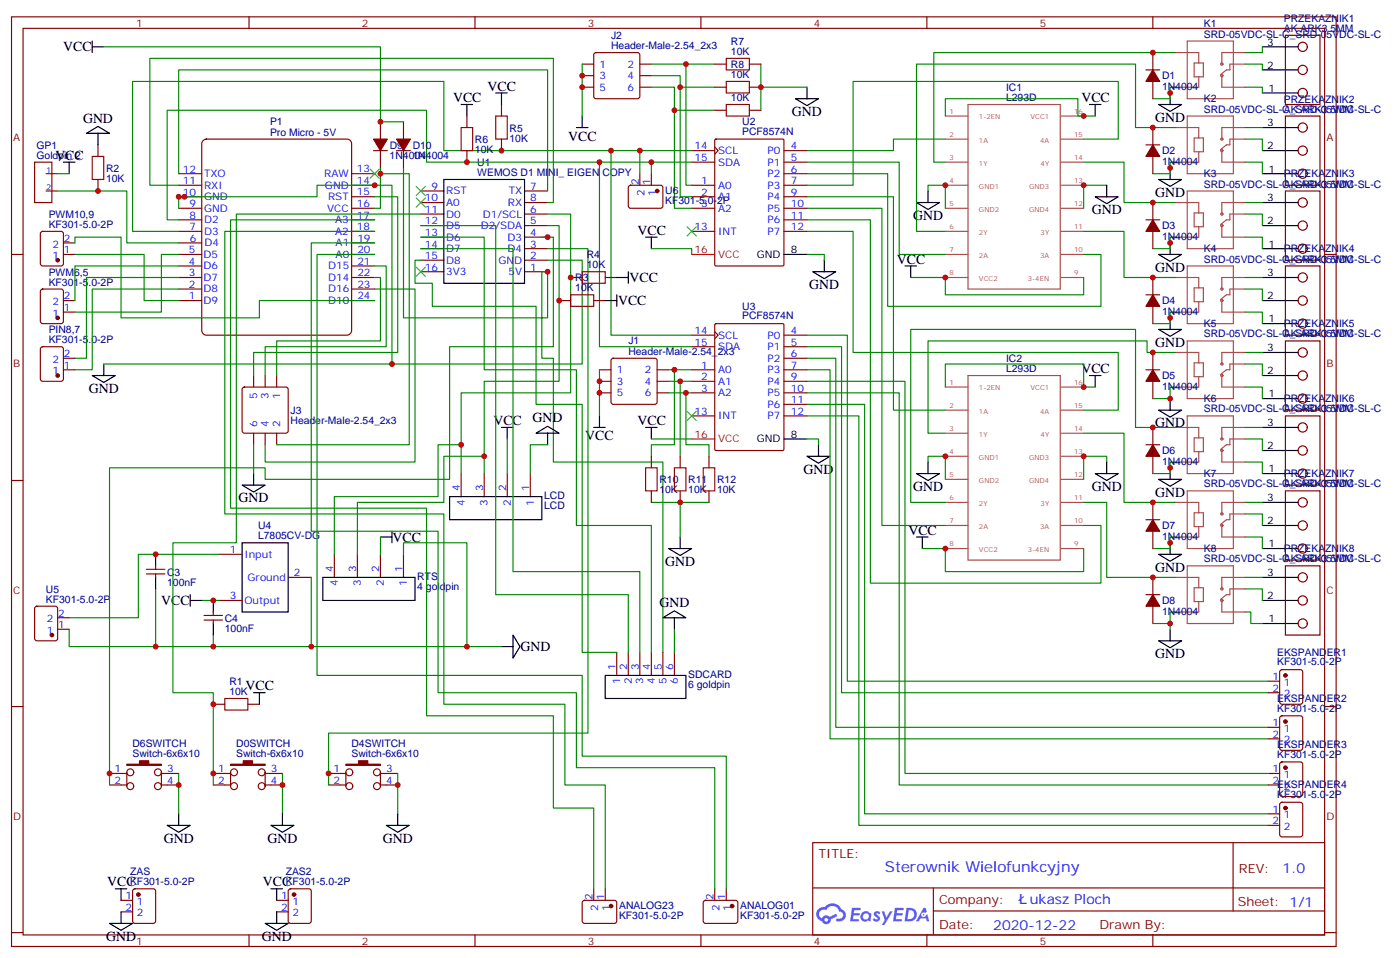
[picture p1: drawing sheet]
<svg xmlns="http://www.w3.org/2000/svg" width="428mm" height="293mm" viewBox="0 0 428 293" stroke-linecap="round" stroke-linejoin="round" font-family="sans-serif">
<g fill="none" stroke="#870000" stroke-width=".35">
<path d="M3.5 5.2h405.4v284.3h-405.4zM7.1 8.7h398.2v277.3h-398.2zM76.2 5.2v3.5M145.3 5.2v3.5M214.5 5.2v3.5M283.6 5.2v3.5M352.8 5.2v3.5M3.5 77.8h3.6M405.3 77.8h3.6M3.5 147h3.6M405.3 147h3.6M3.5 216.1h3.6"/>
<path d="M405.3 216.1h3.6M248.7 257.7h156.6v28.3h-156.6zM377.3 257.8v20.8M248.7 271.6h156.5M285.6 278.6h119.6M285.6 271.6v14.1M3.5 285.3h3.6M76.2 286v3.5M145.3 286v3.5M214.5 286v3.5M283.6 286v3.5M352.8 286v3.5"/>
<path d="M405.3 285.3h3.6"/>
</g>
<g fill="#5487ff">
<path d="M267.7 278.9a1.22 1.22 0 0 1 1.7 .3l-.4 .6a.47 .47 0 0 0-.3-.4 .47 .47 0 0 0-.5 .1l.1 .3a1.14 1.14 0 0 1 .8 1.7 1.14 1.14 0 0 1-1.9 0l-.2-.2 .5-.5 .7 .4a.29 .29 0 0 0 .3-.3 .29 .29 0 0 0-.2-.3 1.04 1.04 0 0 1-.6-1.7z"/>
<path d="M260.7 277.7h2.4l.3 .2-.2 .5h-1.8l-.1 .9h1.5l.3 .3-.3 .4h-1.6l-.2 1.1h1.7l.2 .4-.2 .3h-2.6z"/>
<path d="M273.8 277.7h2.4l.3 .2-.1 .5h-1.8l-.2 .9h1.6l.3 .3-.4 .4h-1.6l-.1 1.1h1.7l.2 .4-.2 .3h-2.6z"/>
<path d="M282.6 277.7h.7l.3 1.2-.6 .3a.69 .69 0 0 0-1 .3 .69 .69 0 0 0 .4 1 .69 .69 0 0 0 .9-.6l.5-.3 .6 2.2h-.8l-.2-.9h-1.8l-.5 .9h-.8z"/>
<path d="M269.8 278.8h.8l.6 1.8 1.1-1.8h.9l-2.6 4.1h-.8l.9-1.5z"/>
<path d="M277.4 277.7l-.6 4.1h1.3a2.11 2.11 0 0 0 2.5-2.1 2.11 2.11 0 0 0-2.5-2zM278.1 278.4a1.43 1.43 0 0 1 1.6 1.6 1.43 1.43 0 0 1-2 1.1z"/>
<path d="M263.7 279.3a1.54 1.54 0 0 0-.1 2.1 1.54 1.54 0 0 0 2.2 .2l.6 .2 .3-2.3-.2-.2-.4-.1a1.49 1.49 0 0 0-2.4 .1zM264 280.3a.94 .94 0 0 1 1.8 0 .94 .94 0 0 1-1.8 0z"/>
<path d="M250.4 278a2.18 2.18 0 0 0 1.1 3.8 1.44 1.44 0 0 0 1.6 .9 1.44 1.44 0 0 0 1.2-1.5l2-1-.5-.7-1.9 .9a1.47 1.47 0 0 0-2.4 .5 1.39 1.39 0 0 1-.7-2 1.39 1.39 0 0 1 2-.5 2.12 2.12 0 0 1 2.2-1.3 2.12 2.12 0 0 1 1.9 1.7 1.14 1.14 0 0 1 1.1 1.5 1.14 1.14 0 0 1-1.7 .7 .43 .43 0 0 0-.5 .3 .43 .43 0 0 0 .4 .5 1.98 1.98 0 0 0 2.5-1.2 1.98 1.98 0 0 0-1.2-2.5 3.1 3.1 0 0 0-5.3-.7l-.9 .1zM252.3 281.3a.55 .55 0 0 1 1.1 0 .55 .55 0 0 1-1.1 0z"/>
<circle cx="282.6" cy="279.8" r=".26"/>
</g>
<path d="M62.1 43.1l1-.6h43.1a1.41 1.41 0 0 1 1.4 1.5v57.1a1.51 1.51 0 0 1-1.4 1.4h-43.1a1.51 1.51 0 0 1-1.4-1.4v-57.1z" fill="#fff" stroke="#800000" stroke-width=".35"/>
<g fill="none" stroke="#870000" stroke-width=".35">
<path d="M178.2 19.6h3.5M181.9 16.3l.5-.2h12.7l.5 .2 .2 .5v12.7l-.2 .5-.5 .2h-12.7l-.5-.2-.2-.5v-12.7zM195.8 19.6h3.5M218.7 19.6h3.5M229.3 19.6h3.5M352.8 16.1v5.3M116.4 37.3v5.2M123.5 37.3v5.2M142.9 35.5v3.5M153.5 32v3.5M178.2 23.1h3.5M178.2 26.7h3.5"/>
<path d="M195.8 23.1h3.5M195.8 26.7h3.5M218.7 26.7h3.5M218.7 33.7h3.5M229.3 26.7h3.5M229.3 33.7h3.5M350.7 21.4h4.2M352.8 24.9v5.3M352.8 39v5.3M10.6 49.6h5.3v12.3h-5.3zM14.1 53.1h3.5M14.1 58.4h3.5"/>
<path d="M30 44.3v3.5M30 54.9v3.5M54.7 56.7h7M54.7 53.1h7M107.6 56.7h7.1M107.6 53.1h7.1M114.3 46.1h4.2M116.4 46.1v5.3M121.4 46.1h4.2M123.5 46.1v5.3M128.8 58.4h7M142.9 46.1v3.5"/>
<path d="M153.5 42.5v3.6M160.5 58.4h7.1M192.5 56.9l.5-.2h9.4l.4 .7v5.9l-.7 .4-9.4-.1-.4-.6v-5.6zM195.8 53.1v3.6M199.3 53.1v3.6M211.7 56.7h7M211.7 46.1h7M211.7 49.6h7M218.7 45l1.1 1.1-1.1 1M218.8 42.7l.3-.2h20.4l.3 .2 .1 38.3-.2 .3-20.6 .1-.3-.2zM239.9 56.7h7M239.9 53.1h7"/>
<path d="M239.9 46.1h7M239.9 49.6h7M350.7 44.3h4.2M352.8 47.8v5.3M12.6 71l.5-.2h5.6l.6 .4 .1 9.4-.5 .7-5.8 .1-.7-.5-.1-9.4zM19.4 77.8h3.5M19.4 74.3h3.5M54.7 77.8h7M54.7 74.3h7M54.7 70.8h7M54.7 67.2h7M54.7 63.7h7"/>
<path d="M54.7 60.2h7M107.6 77.8h7.1M107.6 74.3h7.1M107.6 70.8h7.1M107.6 67.2h7.1M107.6 63.7h7.1M107.6 60.2h7.1M128.8 79.6h7M128.8 61.9h7M128.8 65.5h7M128.8 69h7M128.8 72.5h7"/>
<path d="M128.8 76.1h7M160.5 79.6h7.1M160.5 61.9h7.1M160.5 65.5h7.1M160.5 69h7.1M160.5 72.5h7.1M160.5 76.1h7.1M211.7 70.8h7M211.7 63.7h7M211.7 60.2h7M239.9 70.8h7M239.9 67.2h7"/>
<path d="M239.9 63.7h7M239.9 60.2h7M350.7 67.2h4.2M352.8 61.9v5.3M352.8 70.8v5.3M12.6 88.6l.5-.2h5.6l.6 .4 .1 9.5-.5 .6-5.8 .1-.7-.5-.1-9.4zM19.4 91.9h3.5M19.4 95.5h3.5M54.7 91.9h7M54.7 88.4h7M54.7 84.9h7M54.7 81.4h7"/>
<path d="M107.6 91.9h7.1M107.6 88.4h7.1M107.6 84.9h7.1M107.6 81.4h7.1M128.8 83.1h7M160.5 83.1h7.1M171.1 91.9h3.5M174.6 84.9h3.6M181.7 91.9h3.5M185.2 84.9h3.5M218.8 99.2l.3-.2h20.4l.3 .2 .1 38.2-.2 .3-20.6 .1-.3-.2zM350.7 90.2h4.2"/>
<path d="M352.8 84.9v5.3M352.8 93.7v5.3M12.6 106.3l.5-.3h5.6l.6 .5 .1 9.4-.5 .7h-5.8l-.7-.4-.1-9.4zM19.4 113.1h3.5M19.4 109.6h3.5M74.3 118.6l.5-.2h12.7l.5 .2 .2 .5v12.7l-.2 .5-.5 .2h-12.7l-.5-.2-.2-.5v-12.7zM77.6 114.9v3.5M81.1 114.9v3.5M84.7 114.9v3.5M183.4 113.1h3.6M183.4 116.6h3.6M187.2 109.8l.5-.2h12.7l.5 .2 .2 .5v12.7l-.3 .5-.4 .2h-12.7l-.5-.3-.2-.4v-12.7z"/>
<path d="M201.1 113.1h3.5M201.1 116.6h3.5M211.7 113.1h7M211.7 116.6h7M211.7 102.5h7M211.7 106h7M218.7 101.5l1.1 1-1.1 1.1M239.9 113.1h7M239.9 116.6h7M239.9 102.5h7M239.9 106h7M239.9 109.6h7"/>
<path d="M350.7 113.1h4.2M352.8 107.8v5.3M352.8 116.6v5.3M77.6 132.5v3.5M81.1 132.5v3.5M84.7 132.5v3.5M183.4 120.2h3.6M199.3 139.6v3.5M201.1 120.2h3.5M208.1 139.6v3.5M211.7 120.2h7M211.7 127.2h7"/>
<path d="M217 139.6v3.5M239.9 120.2h7M239.9 123.7h7M239.9 127.2h7M350.7 136h4.2M352.8 130.7v5.3M352.8 139.6v5.3M141.1 144.9v7M148.2 144.9v7M155.2 144.9v7M162.3 144.9v7M199.3 150.1v3.6"/>
<path d="M208.1 150.1v3.6M217 150.1v3.6M350.7 159h4.2M352.8 153.7v5.3M44.8 174.1h5.6M44.8 175.5h5.6M47.6 173.1v1M47.6 175.5v1.1M67 169.5h7.1M88.2 176.6h7M102.3 169.5v7.1M109.4 169.5v7.1"/>
<path d="M116.4 169.5v7.1M123.5 169.5v7.1M352.8 162.5v5.3M352.8 176.6v5.3M10.8 185.6l.5-.2h5.6l.7 .5v9.4l-.4 .6-5.9 .1-.7-.5v-9.4zM17.6 192.5h3.6M17.6 188.9h3.6M62.4 188.2h5.7M62.4 189.7h5.7M65.3 187.2v1M65.3 189.7v1M67 183.7h7.1"/>
<path d="M188.7 199.5v7.1M192.3 199.5v7.1M195.8 199.5v7.1M199.3 199.5v7.1M202.8 199.5v7.1M206.4 199.5v7.1M350.7 181.9h4.2M352.8 185.4v5.3M65.3 215.4h3.5M75.8 215.4h3.6M388.1 208.4h3.5M388.1 211.9h3.5"/>
<path d="M391.8 205l.5-.2h5.6l.7 .5v9.4l-.4 .7h-5.9l-.7-.5v-9.4zM391.8 219.1l.5-.2h5.6l.7 .5v9.4l-.4 .7h-5.9l-.7-.4v-9.5zM33.5 236.6h5.3M38.8 236.2v4.3M49.4 236.6h5.3M49.4 236.2v4.3M65.3 236.6h5.3M70.6 236.2v4.3M81.1 236.2v4.3M81.1 236.6h5.3M100.5 236.6h5.3M105.8 236.2v4.3"/>
<path d="M116.4 236.2v4.3M116.4 236.6h5.3M388.1 222.5h3.5M388.1 226h3.5M388.1 236.6h3.5M391.8 233.3l.5-.3h5.6l.7 .5v9.4l-.4 .7h-5.9l-.7-.4v-9.4zM33.5 240.1h5.3M49.4 240.1h5.3M65.3 240.1h5.3M81.1 240.1h5.3M100.5 240.1h5.3M116.4 240.1h5.3"/>
<path d="M388.1 240.1h3.5M388.1 248.9h3.5M388.1 252.4h3.5M391.8 245.6l.5-.2h5.6l.7 .4v9.5l-.4 .6-5.9 .1-.7-.5v-9.4zM37 275.4h3.6M37 278.9h3.6M40.8 272.1l.5-.2h5.6l.7 .4v9.4l-.4 .7h-5.9l-.7-.4v-9.4zM84.7 275.4h3.5M84.7 278.9h3.5M88.4 272.1l.5-.2h5.6l.7 .4v9.4l-.4 .7h-5.9l-.7-.4v-9.4zM178.4 275.6l.5-.2h9.4l.4 .7v5.9l-.7 .4h-9.4l-.4-.7v-5.6zM181.7 271.9v3.5"/>
<path d="M185.2 271.9v3.5M215.4 275.6l.5-.2h9.4l.5 .7-.1 5.9-.6 .4h-9.5l-.4-.7v-5.6zM218.7 271.9v3.5M222.2 271.9v3.5"/>
<circle cx="39.9" cy="236.2" r="1.06"/>
<circle cx="48.3" cy="236.2" r="1.06"/>
<circle cx="71.6" cy="236.2" r="1.06"/>
<circle cx="80.1" cy="236.2" r="1.06"/>
<circle cx="106.9" cy="236.2" r="1.06"/>
<circle cx="115.4" cy="236.2" r="1.06"/>
<circle cx="39.9" cy="240.5" r="1.06"/>
<circle cx="48.3" cy="240.5" r="1.06"/>
<circle cx="71.6" cy="240.5" r="1.06"/>
<circle cx="80.1" cy="240.5" r="1.06"/>
<circle cx="106.9" cy="240.5" r="1.06"/>
<circle cx="115.4" cy="240.5" r="1.06"/>
</g>
<g fill="none" stroke="#000" stroke-width=".35">
<path d="M28.2 14.3h3.5M28.2 12.6v3.5M386.3 14.3h10.9M141.1 32h3.5M142.9 32v3.5M151.7 28.4h3.5M153.5 28.4v3.6M176.4 39h3.5M178.2 35.5v3.5M243.4 30.2h7.1l-3.6 2.1zM246.9 26.7v3.5M333.4 32h3.5"/>
<path d="M335.1 32v3.5M354.5 32h7.1l-3.5 2.1zM358.1 28.4v3.6M386.3 39h10.9M386.3 28.4h10.9M386.3 21.4h10.9M19.4 49.6h3.5M21.2 49.6v3.5M26.5 40.8l3.5-2.1 3.5 2.1zM30 40.8v3.5M135.8 54.9h24.7v31.7h-24.7zM284 58.4v3.5"/>
<path d="M338.7 56.7v3.5M354.5 54.9h7.1l-3.5 2.1zM358.1 51.4v3.5M386.3 53.1h10.9M386.3 46.1h10.9M197.6 72.5h3.5M199.3 72.5v3.6M239.9 77.8h7M252.2 79.6v3.5M280.5 61.9h7l-3.5 2.2zM335.1 60.2h7.1l-3.5 2.1zM354.5 77.8h7.1l-3.5 2.1z"/>
<path d="M358.1 74.3v3.5M386.3 76.1h10.9M386.3 69h10.9M386.3 61.9h10.9M185.2 91.9h3.5M188.7 84.9h3.6M188.7 90.2v3.5M192.3 83.1v3.5M248.7 83.1h7.1l-3.6 2.1zM276.9 81.4h3.6M278.7 81.4v3.5M358.1 97.2v3.6"/>
<path d="M386.3 99h10.9M386.3 91.9h10.9M386.3 84.9h10.9M28.2 114.9h7.1l-3.6 2.1zM31.7 111.3v3.6M333.4 114.9h3.5M335.1 114.9v3.5M354.5 100.8h7.1l-3.5 2.1zM386.3 114.9h10.9M386.3 107.8h10.9M153.5 130.7h3.5M155.2 130.7v3.6"/>
<path d="M164 132.5l3.6-2.1 3.5 2.1zM167.6 132.5v3.5M181.7 130.7h3.5M183.4 127.2v3.5M197.6 130.7h3.5M199.3 130.7v3.6M239.9 134.3h7M246.9 139.6h7.1l-3.5 2.1zM250.5 136v3.6M354.5 125.4h7.1l-3.5 2.2zM358.1 121.9v3.5M386.3 130.7h10.9"/>
<path d="M386.3 121.9h10.9M386.3 137.8h10.9M74.1 148.4h7l-3.5 2.1zM77.6 144.9v3.5M137.6 151.9h28.2v7.1h-28.2zM280.5 144.9h7l-3.5 2.1zM284 141.3v3.6M335.1 144.9h7.1l-3.5 2.1zM338.7 141.3v3.6M354.5 146.6h7.1l-3.5 2.1zM358.1 143.1v3.5M386.3 144.9h10.9"/>
<path d="M386.3 153.7h10.9M47.6 169.5v3.6M47.6 176.6v3.5M74.1 166h14.1v21.2h-14.1zM98.8 176.6h28.2v7.1h-28.2zM116.4 164.3h3.5M119.9 162.5v3.5M204.6 167.8h7.1l-3.6 2.1zM208.1 164.3v3.5M280.5 164.3h3.5M282.2 164.3v3.5M354.5 169.5h7.1l-3.5 2.2z"/>
<path d="M358.1 166v3.5M386.3 167.8h10.9M386.3 160.7h10.9M386.3 176.6h10.9M58.2 183.7h3.5M58.2 181.9v3.5M65.3 183.7v3.5M65.3 190.7v3.5M153.5 197.8h3.5M157 194.2l2.1 3.6-2.1 3.5zM202.8 188.9l3.6-2.1 3.5 2.1zM206.4 188.9v3.6"/>
<path d="M354.5 196h7.1l-3.5 2.1zM358.1 192.5v3.5M386.3 183.7h10.9M386.3 190.7h10.9M77.6 211.9h3.5M79.4 211.9v3.5M185.2 206.6h24.7v7h-24.7zM51.2 252.4h7l-3.5 2.2zM54.7 248.9v3.5M82.9 252.4h7.1l-3.6 2.2zM86.4 248.9v3.5M118.2 252.4h7l-3.5 2.2z"/>
<path d="M121.7 248.9v3.5M35.3 271.9h3.5M37 271.9v3.5M37 278.9v3.5M82.9 271.9h3.5M84.7 271.9v3.5M84.7 278.9v3.5M33.5 282.4h7.1l-3.6 2.2zM81.1 282.4h7.1l-3.5 2.2z"/>
</g>
<g fill="none" stroke="#a64a4a" stroke-width=".35">
<path d="M359.8 16.1h7v3.2M363.3 12.6h14.1v17.6h-14.1zM365.4 19.3h2.8v4.2h-2.8zM377.4 16.1h-3.5v3.5M377.4 19.6h-1v1.8h-1.1l-1.8 1.4M377.5 16.1h3.5M377.5 19.6h3.5M289.3 35.5h6.9M296.2 32h28.2v56.4h-28.2zM324.7 35.5h6.9M359.8 39h7v3.2M363.3 35.5h14.1v17.6h-14.1z"/>
<path d="M366.8 23.5v3.2h-7M373.9 23.1v3.6h3.5M377.4 39h-3.5v3.5M377.5 26.7h3.5M377.5 39h3.5M289.3 49.6h6.9M289.3 42.5h6.9M289.3 56.7h6.9M324.7 49.6h6.9M324.7 42.5h6.9M324.7 56.7h6.9M363.3 58.4h14.1v17.7h-14.1z"/>
<path d="M365.4 42.2h2.8v4.2h-2.8zM366.8 46.4v3.2h-7M373.9 46.1v3.5h3.5M377.4 42.5h-1v1.8h-1.1l-1.8 1.4M377.5 49.6h3.5M377.5 42.5h3.5M289.3 63.7h6.9M289.3 70.8h6.9M289.3 77.8h6.9M324.7 63.7h6.9M324.7 70.8h6.9M324.7 77.8h6.9"/>
<path d="M359.8 61.9h7v3.2M365.4 65.1h2.8v4.3h-2.8zM366.8 69.4v3.1h-7M373.9 69v3.5h3.5M377.4 61.9h-3.5v3.6M377.4 65.5h-1v1.7h-1.1l-1.8 1.5M377.5 61.9h3.5M377.5 72.5h3.5M377.5 65.5h3.5M289.3 84.9h6.9M324.7 84.9h6.9M359.8 84.9h7v3.2"/>
<path d="M363.3 81.4h14.1v17.6h-14.1zM365.4 88.1h2.8v4.2h-2.8zM366.8 92.3v3.2h-7M373.9 91.9v3.6h3.5M377.4 84.9h-3.5v3.5M377.4 88.4h-1v1.8h-1.1l-1.8 1.4M377.5 84.9h3.5M377.5 95.5h3.5M377.5 88.4h3.5M289.3 118.4h6.9M296.2 114.9h28.2v56.4h-28.2zM324.7 118.4h6.9"/>
<path d="M359.8 107.8h7v3.2M363.3 104.3h14.1v17.6h-14.1zM365.4 111h2.8v4.2h-2.8zM366.8 115.2v3.2h-7M373.9 114.9v3.5h3.5M374.2 114.9a.35 .35 0 0 0-.4-.4 .35 .35 0 0 0-.2 .6 .35 .35 0 0 0 .6-.1v-.1M377.4 107.8h-3.5v3.5M377.4 111.3h-1v1.8h-1.1l-1.8 1.4M377.5 107.8h3.5M377.5 118.4h3.5M377.5 111.3h3.5M289.3 125.4h6.9"/>
<path d="M289.3 132.5h6.9M289.3 139.6h6.9M324.7 125.4h6.9M324.7 132.5h6.9M324.7 139.6h6.9M359.8 130.7h7v3.2M363.3 127.2h14.1v17.7h-14.1zM365.4 133.9h2.8v4.2h-2.8zM366.8 138.1v3.2h-7M373.9 137.8v3.5h3.5M377.4 130.7h-3.5v3.6M377.4 134.3h-1v1.7h-1.1l-1.8 1.4"/>
<path d="M377.5 130.7h3.5M377.5 134.3h3.5M289.3 153.7h6.9M289.3 146.6h6.9M324.7 153.7h6.9M324.7 146.6h6.9M359.8 153.7h7v3.1M363.3 150.1h14.1v17.7h-14.1zM365.4 156.8h2.8v4.3h-2.8zM377.4 153.7h-3.5v3.5M377.4 157.2h-1v1.8h-1.1l-1.8 1.4M377.5 141.3h3.5"/>
<path d="M377.5 153.7h3.5M377.5 157.2h3.5M289.3 167.8h6.9M289.3 160.7h6.9M324.7 167.8h6.9M324.7 160.7h6.9M359.8 176.6h7v3.2M363.3 173.1h14.1v17.6h-14.1zM365.4 179.8h2.8v4.2h-2.8zM366.8 161.1v3.2h-7M373.9 160.7v3.6h3.5M377.4 176.6h-3.5v3.5"/>
<path d="M377.5 164.3h3.5M377.5 176.6h3.5M366.8 184v3.2h-7M373.9 183.7v3.5h3.5M377.4 180.1h-1v1.8h-1.1l-1.8 1.4M377.5 187.2h3.5M377.5 180.1h3.5"/>
<circle cx="373.9" cy="19.6" r=".35"/>
<circle cx="373.9" cy="23.1" r=".35"/>
<circle cx="373.9" cy="46.1" r=".35"/>
<circle cx="373.9" cy="42.5" r=".35"/>
<circle cx="373.9" cy="69" r=".35"/>
<circle cx="373.9" cy="65.5" r=".35"/>
<circle cx="373.9" cy="88.4" r=".35"/>
<circle cx="373.9" cy="91.9" r=".35"/>
<circle cx="373.9" cy="111.3" r=".35"/>
<circle cx="373.9" cy="134.3" r=".35"/>
<circle cx="373.9" cy="137.8" r=".35"/>
<circle cx="373.9" cy="157.2" r=".35"/>
<circle cx="373.9" cy="160.7" r=".35"/>
<circle cx="373.9" cy="180.1" r=".35"/>
<circle cx="373.9" cy="183.6" r=".35"/>
</g>
<g fill="none" stroke="#008700" stroke-width=".35">
<path d="M31.7 14.3h84.7v23h7.1M178.2 19.6v15.9M199.3 19.6h10.6v37.1h1.8M209.9 19.6h8.8M232.8 19.6v14.1M359.8 16.1h-74v33.5h3.5M381 19.6h5.3v1.8M386.3 14.3v1.8h-5.3M199.3 23.1h8.8v37.1h3.6M199.3 26.7h7.1v37h5.3M206.4 33.7h12.3M208.1 26.7h10.6"/>
<path d="M232.8 26.7h14.1M289.3 35.5v-5.3h40.5v5.3h5.3M359.8 26.7h-1.7v3.5h-5.3M359.8 39h-12.3v-19.4h-67v51.2h8.8M381 26.7h5.3v1.7M381 39h5.3M17.6 58.4h21.2v15.9h15.9M17.6 53.1h3.6M54.7 56.7h-8.8v-38.8h123.4v44h-1.7M54.7 53.1v-31.7h112.9v37M116.4 51.4v12.3h-1.7M116.4 53.1h8.8v82.9h-40.5"/>
<path d="M123.5 51.4v45.8h44.1v-14.1h-1.8v26.5h3.5v31.7h33.5v58.2M183.4 49.6h-52.9v-15.9h-79.3v33.5h3.5M187 46.1h-51.2v-21.2h-95.2v45.9h14.1M195.8 46.1v7M199.3 49.6v3.5M211.7 49.6h-28.3v56.4h28.3M211.7 46.1h-24.7v56.4h24.7M246.9 49.6h28.3v28.2h14.1M246.9 53.1h24.7v40.6h65.3v-15.9h-5.3M284 58.4v-1.7h5.3v7M289.3 42.5h-15.9v3.6h-26.5M331.6 42.5h10.6v-17.6h-81.1v31.8h-14.2"/>
<path d="M331.6 49.6h12.4v12.3h15.8M338.7 56.7h-7.1v7M359.8 49.6h-1.7v3.5h-5.3M381 49.6h5.3v3.5M381 42.5h5.3v3.6M22.9 74.3v-1.8h14.1v24.7h42.4v-5.3h35.3M22.9 77.8h21.2v14.1h10.6M54.7 60.2h42.3v-3.5h22.9v54.6h-88.2M54.7 77.8h-5.3v17.7h-26.5M56.4 60.2h-1.7v3.5M114.7 60.2h7v47.6h-44.1v7.1M114.7 77.8h-17.7v128.8h81.2v24.7h44v40.6"/>
<path d="M114.7 74.3h-19.5v88.2h38.9v49.4h42.3v22.9h42.3v37.1M114.7 70.8h-45.9v86.4h67v58.2h37.1v24.7h12.3v31.8M114.7 67.2h-44.1v88.2h59.9v63.5h38.8v28.3h12.4v24.7M128.8 79.6h-1.8v7h5.3v7.1h31.7v30h14.2v75.8h10.5M128.8 69h22.9v112.9h40.6v17.6M128.8 76.1h28.2v98.7h38.8v24.7M128.8 65.5h-56.5v100.5h-19.4v45.9h12.4v28.2M128.8 72.5h19.4v40.6h28.2v47.6h22.9v38.8M165.8 72.5h3.5v33.5h-31.7v40.6h-56.5v-3.5h-47.6v97M167.6 79.6h10.6v31.7h-58.3M167.6 69h3.5v47.6h-22.9v28.3M167.6 65.5h7v54.7h-33.5v24.7"/>
<path d="M167.6 76.1h12.3v148.1h-79.4v15.9M199.3 76.1h12.4v1.7M246.9 77.8h5.3v1.8M246.9 60.2h26.5v65.2h15.9M246.9 63.7h23v97h19.4M246.9 67.2h19.4v111.2h70.6v-17.7h-5.3M246.9 70.8h14.2v37h81.1v17.6h-10.6M331.6 70.8h12.4v14.1h15.8M359.8 72.5h-1.7v3.6h-5.3M381 72.5h5.3v3.6M381 65.5h5.3v3.5M381 61.9h5.3"/>
<path d="M54.7 81.4h-31.8v10.5M54.7 88.4h-26.5v24.7h-5.3M54.7 84.9h-28.2v24.7h-3.6M114.7 81.4h3.5v24.6h-37.1v8.9M114.7 84.9h1.7v19.4h-31.7v10.6M114.7 88.4h12.3v52.9h-45.9v-5.3M278.7 84.9h10.6v5.3h42.3v-5.3M359.8 95.5h-1.7v3.5h-5.3M381 95.5h5.3v3.5M381 88.4h5.3v3.5M381 84.9h5.3M183.4 113.1v14.1"/>
<path d="M204.6 116.6h7.1M204.6 113.1h7.1M206.4 113.1v22.9h-7.1v3.6M208.1 116.6v23M246.9 102.5h12.4v105.9h128.8M246.9 106h10.6v105.9h130.6M246.9 109.6h8.9v112.9h132.3M246.9 113.1h7.1v112.9h134.1M246.9 116.6h30v120h111.2M289.3 118.4v-7.1h42.3v7.1h3.5M359.8 118.4h-1.7v3.5h-5.3M359.8 107.8h-8.8v-3.5h-67v28.2h5.3"/>
<path d="M381 118.4h5.3v3.5M381 111.3h5.3v3.6M381 107.8h5.3M77.6 136v8.9M141.1 136h-7v15.9h-31.8v17.6M148.2 139.6h-12.4v14.1h-26.4v15.8M155.2 134.3v10.6M167.6 136h-5.3v8.9M199.3 134.3h12.4M204.6 120.2h7.1M209.9 120.2v15.8h7.1v3.6M246.9 134.3h3.6v1.7"/>
<path d="M246.9 120.2h28.3v119.9h112.9M246.9 123.7h17.7v125.2h123.5M246.9 127.2h15.9v125.2h125.3M331.6 132.5h12.4v21.2h15.8M359.8 130.7h-12.3v-29.9h-68.8v52.9h10.6M381 134.3h5.3v3.5M381 130.7h5.3M199.3 153.7h17.7M208.1 153.7v10.6M284 141.3v-1.7h5.3v7M331.6 153.7h7.1v22.9h21.1M338.7 141.3v-1.7h-7.1v7"/>
<path d="M359.8 141.3h-1.7v3.6h-5.3M381 157.2h5.3v3.5M381 141.3h5.3v3.6M381 153.7h5.3M67 169.5h-24.7v19.4h-21.1M95.2 176.6v21.2M116.4 164.3v5.2M123.5 169.5v-3.5h19.4v31.8M282.2 167.8h7.1v7h42.3v-7M359.8 164.3h-1.7v3.5h-5.3M381 164.3h5.3v3.5M381 176.6h5.3"/>
<path d="M21.2 192.5v5.3h132.3M47.6 180.1v17.7M61.7 183.7h5.3M65.3 194.2v3.6M206.4 192.5v7M352.8 190.7h5.3M359.8 187.2h-1.7v5.3M381 187.2h1.8v3.5h3.5M381 180.1h5.3v3.6M54.7 236.6v12.3M86.4 236.6v12.3M121.7 236.6v12.3"/>
</g>
<path d="M211.7 77.8h7M211.7 134.3h7" fill="none" stroke="#f00" stroke-width=".35"/>
<g fill="#870000" stroke="#870000" stroke-width=".35">
<path d="M352.8 21.4l2.1 3.5h-4.2z"/>
<path d="M352.8 44.3l2.1 3.5h-4.2z"/>
<path d="M352.8 67.2l2.1 3.6h-4.2z"/>
<path d="M352.8 90.2l2.1 3.5h-4.2z"/>
<path d="M352.8 113.1l2.1 3.5h-4.2z"/>
<path d="M352.8 136l2.1 3.6h-4.2z"/>
<path d="M352.8 159l2.1 3.5h-4.2z"/>
<path d="M352.8 181.9l2.1 3.5h-4.2z"/>
<path d="M114.3 42.5h4.2l-2.1 3.6z"/>
<path d="M121.4 42.5h4.2l-2.1 3.6z"/>
<path d="M38.8 233.8h3.9v-1.1h2.8v1.1h3.9v.3h-10.6z"/>
<path d="M70.6 233.8h3.8v-1.1h2.9v1.1h3.8v.3h-10.5z"/>
<path d="M105.8 233.8h3.9v-1.1h2.8v1.1h3.9v.3h-10.6z"/>
<circle cx="15.9" cy="194.2" r=".53"/>
<circle cx="393.3" cy="206.6" r=".53"/>
<circle cx="393.3" cy="220.7" r=".53"/>
<circle cx="393.3" cy="234.8" r=".53"/>
<circle cx="393.3" cy="247.2" r=".53"/>
<circle cx="17.6" cy="79.6" r=".53"/>
<circle cx="17.6" cy="97.2" r=".53"/>
<circle cx="187" cy="277.1" r=".53"/>
<circle cx="224" cy="277.1" r=".53"/>
<circle cx="17.6" cy="114.9" r=".53"/>
<circle cx="42.3" cy="273.6" r=".53"/>
<circle cx="90" cy="273.6" r=".53"/>
<circle cx="201.1" cy="58.4" r=".53"/>
</g>
<g fill="none" stroke="#600" stroke-width=".35">
<path d="M393.3 10.8h10.6v21.2h-10.6zM393.3 35.5h10.6v21.2h-10.6zM393.3 58.4h10.6v21.2h-10.6zM393.3 81.4h10.6v21.1h-10.6zM393.3 104.3h10.6v21.1h-10.6zM393.3 127.2h10.6v21.2h-10.6zM393.3 150.1h10.6v21.2h-10.6zM393.3 173.1h10.6v21.1h-10.6z"/>
<circle cx="398.6" cy="14.3" r="1.41"/>
<circle cx="398.6" cy="21.4" r="1.41"/>
<circle cx="398.6" cy="28.4" r="1.41"/>
<circle cx="398.6" cy="39" r="1.41"/>
<circle cx="398.6" cy="53.1" r="1.41"/>
<circle cx="398.6" cy="46.1" r="1.41"/>
<circle cx="398.6" cy="61.9" r="1.41"/>
<circle cx="398.6" cy="76.1" r="1.41"/>
<circle cx="398.6" cy="69" r="1.41"/>
<circle cx="398.6" cy="99" r="1.41"/>
<circle cx="398.6" cy="84.9" r="1.41"/>
<circle cx="398.6" cy="91.9" r="1.41"/>
<circle cx="398.6" cy="107.8" r="1.41"/>
<circle cx="398.6" cy="114.9" r="1.41"/>
<circle cx="398.6" cy="121.9" r="1.41"/>
<circle cx="398.6" cy="137.8" r="1.41"/>
<circle cx="398.6" cy="130.7" r="1.41"/>
<circle cx="398.6" cy="144.9" r="1.41"/>
<circle cx="398.6" cy="153.7" r="1.41"/>
<circle cx="398.6" cy="176.6" r="1.41"/>
<circle cx="398.6" cy="167.8" r="1.41"/>
<circle cx="398.6" cy="160.7" r="1.41"/>
<circle cx="398.6" cy="183.7" r="1.41"/>
<circle cx="398.6" cy="190.7" r="1.41"/>
</g>
<path d="M222.2 17.9h7.1v3.5h-7.1zM141.1 39h3.5v7.1h-3.5zM151.7 35.5h3.5v7h-3.5zM222.2 24.9h7.1v3.5h-7.1zM222.2 32h7.1v3.5h-7.1zM28.2 47.8h3.5v7.1h-3.5zM174.6 90.2h7.1v3.5h-7.1zM178.2 83.1h7v3.5h-7zM197.6 143.1h3.5v7h-3.5zM206.4 143.1h3.5v7h-3.5zM215.2 143.1h3.5v7h-3.5zM68.8 213.6h7v3.6h-7z" fill="none" stroke="#a10000" stroke-width=".35"/>
<path d="M113.2 51.7l2.9 2.8M116.1 51.7l-2.9 2.8M127.4 57l2.8 2.8M130.2 57l-2.8 2.8M127.4 60.5l2.8 2.9M130.2 60.5l-2.8 2.9M210.3 69.4l2.8 2.8M213.1 69.4l-2.8 2.8M127.4 81.7l2.8 2.8M130.2 81.7l-2.8 2.8M210.3 125.8l2.8 2.8M213.1 125.8l-2.8 2.8" fill="none" stroke="#3c3" stroke-width=".35"/>
<g fill="#c00">
<circle cx="119.9" cy="111.3" r=".88"/>
<circle cx="331.6" cy="56.7" r=".88"/>
<circle cx="289.3" cy="56.7" r=".88"/>
<circle cx="289.3" cy="139.6" r=".88"/>
<circle cx="331.6" cy="139.6" r=".88"/>
<circle cx="183.4" cy="49.6" r=".88"/>
<circle cx="187" cy="46.1" r=".88"/>
<circle cx="352.8" cy="16.1" r=".88"/>
<circle cx="352.8" cy="39" r=".88"/>
<circle cx="352.8" cy="107.8" r=".88"/>
<circle cx="352.8" cy="130.7" r=".88"/>
<circle cx="358.1" cy="166" r=".88"/>
<circle cx="358.1" cy="143.1" r=".88"/>
<circle cx="358.1" cy="121.9" r=".88"/>
<circle cx="358.1" cy="97.2" r=".88"/>
<circle cx="358.1" cy="74.3" r=".88"/>
<circle cx="358.1" cy="51.4" r=".88"/>
<circle cx="358.1" cy="28.4" r=".88"/>
<circle cx="116.4" cy="37.3" r=".88"/>
<circle cx="183.4" cy="116.6" r=".88"/>
<circle cx="183.4" cy="120.2" r=".88"/>
<circle cx="209.9" cy="120.2" r=".88"/>
<circle cx="208.1" cy="116.6" r=".88"/>
<circle cx="206.4" cy="113.1" r=".88"/>
<circle cx="209.9" cy="19.6" r=".88"/>
<circle cx="208.1" cy="26.7" r=".88"/>
<circle cx="206.4" cy="33.7" r=".88"/>
<circle cx="232.8" cy="26.7" r=".88"/>
<circle cx="178.2" cy="23.1" r=".88"/>
<circle cx="178.2" cy="26.7" r=".88"/>
<circle cx="208.1" cy="153.7" r=".88"/>
<circle cx="95.3" cy="197.8" r=".88"/>
<circle cx="47.6" cy="197.8" r=".88"/>
<circle cx="358.1" cy="190.7" r=".88"/>
<circle cx="116.4" cy="53.1" r=".88"/>
<circle cx="54.7" cy="60.2" r=".88"/>
<circle cx="142.9" cy="197.8" r=".88"/>
<circle cx="148.2" cy="139.6" r=".88"/>
<circle cx="141.1" cy="136" r=".88"/>
<circle cx="47.6" cy="169.5" r=".88"/>
<circle cx="65.3" cy="183.7" r=".88"/>
<circle cx="65.3" cy="197.8" r=".88"/>
<circle cx="56.4" cy="60.2" r=".88"/>
<circle cx="114.7" cy="56.7" r=".88"/>
<circle cx="65.3" cy="236.6" r=".88"/>
<circle cx="100.5" cy="236.6" r=".88"/>
<circle cx="121.7" cy="240.1" r=".88"/>
<circle cx="86.4" cy="240.1" r=".88"/>
<circle cx="65.3" cy="215.4" r=".88"/>
<circle cx="30" cy="58.4" r=".88"/>
<circle cx="331.6" cy="35.5" r=".88"/>
<circle cx="289.3" cy="84.9" r=".88"/>
<circle cx="289.3" cy="167.8" r=".88"/>
<circle cx="331.6" cy="118.4" r=".88"/>
<circle cx="142.9" cy="49.6" r=".88"/>
<circle cx="153.5" cy="46.1" r=".88"/>
<circle cx="174.6" cy="84.9" r=".88"/>
<circle cx="171.1" cy="91.9" r=".88"/>
<circle cx="352.8" cy="61.9" r=".88"/>
<circle cx="352.8" cy="84.9" r=".88"/>
<circle cx="352.8" cy="153.7" r=".88"/>
<circle cx="352.8" cy="176.6" r=".88"/>
<circle cx="199.3" cy="49.6" r=".88"/>
<circle cx="195.8" cy="46.1" r=".88"/>
<circle cx="54.7" cy="240.1" r=".88"/>
<circle cx="33.5" cy="236.6" r=".88"/>
<circle cx="167.6" cy="72.5" r=".88"/>
<circle cx="167.6" cy="83.1" r=".88"/>
</g>
<text font-size="4.6" fill="#00f" x="270.8" y="266.8">Sterownik Wielofunkcyjny</text>
<g font-size="4.2">
<text x="19.3" y="15.7">VCC</text>
<text x="149.2" y="27.7">VCC</text>
<text x="138.6" y="31.3">VCC</text>
<text x="242.4" y="35.5">GND</text>
<text x="330.9" y="31.3">VCC</text>
<text x="25.4" y="37.5">GND</text>
<text x="353.5" y="37.3">GND</text>
<text x="173.9" y="43">VCC</text>
<text x="16.9" y="48.9">VCC</text>
<text x="334.1" y="65.5">GND</text>
<text x="353.5" y="60.2">GND</text>
<text x="195.1" y="71.8">VCC</text>
<text x="279.4" y="67.2">GND</text>
<text x="274.5" y="80.6">VCC</text>
<text x="353.5" y="83.1">GND</text>
<text x="192.6" y="86.3">VCC</text>
<text x="247.6" y="88.4">GND</text>
<text x="189.1" y="93.3">VCC</text>
<text x="353.5" y="106">GND</text>
<text x="330.9" y="114.2">VCC</text>
<text x="27.2" y="120.2">GND</text>
<text x="151" y="130">VCC</text>
<text x="163" y="129.2">GND</text>
<text x="195.1" y="130">VCC</text>
<text x="353.5" y="130.7">GND</text>
<text x="179.1" y="134.7">VCC</text>
<text x="245.9" y="144.9">GND</text>
<text x="73" y="153.7">GND</text>
<text x="279.4" y="150.1">GND</text>
<text x="334.1" y="150.1">GND</text>
<text x="353.5" y="151.9">GND</text>
<text x="120.1" y="165.7">VCC</text>
<text x="278" y="163.5">VCC</text>
<text x="203.6" y="173.1">GND</text>
<text x="353.5" y="174.8">GND</text>
<text x="49.3" y="185.1">VCC</text>
<text x="201.8" y="185.6">GND</text>
<text x="159.3" y="199.2">GND</text>
<text x="353.5" y="201.3">GND</text>
<text x="75.1" y="211.2">VCC</text>
<text x="50.1" y="257.7">GND</text>
<text x="81.8" y="257.7">GND</text>
<text x="117.1" y="257.7">GND</text>
<text x="32.8" y="271.1">VCC</text>
<text x="80.4" y="271.1">VCC</text>
<text x="32.5" y="287.7">GND</text>
<text x="80.1" y="287.7">GND</text>
</g>
<g font-size="4.2" fill="#00f">
<text x="392.5" y="267">1.0</text>
<text x="315.1" y="276.6">ukasz Ploch</text>
<text x="304" y="284.4">2020-12-22</text>
</g>
<g font-size="3.9" fill="#800">
<text x="250.5" y="262.3">TITLE:</text>
<text x="379.1" y="267">REV:</text>
<text x="287.4" y="276.5">Company:</text>
<text x="378.7" y="277.1">Sheet: 1/1</text>
<text x="287.4" y="284.2">Date:</text>
<text x="336.4" y="284.3">Drawn By:</text>
</g>
<g font-size="3.2" fill="#800">
<text x="41.6" y="8.1">1</text>
<text x="110.8" y="8.1">2</text>
<text x="179.9" y="8.1">3</text>
<text x="249.1" y="8.1">4</text>
<text x="318.2" y="8.1">5</text>
<text x="4.1" y="43.3">A</text>
<text x="405.9" y="43.3">A</text>
<text x="4.1" y="112.4">B</text>
<text x="405.9" y="112.4">B</text>
<text x="4.1" y="181.5">C</text>
<text x="405.9" y="181.5">C</text>
<text x="4.1" y="250.7">D</text>
<text x="405.9" y="250.7">D</text>
<text x="41.6" y="289">1</text>
<text x="110.8" y="289">2</text>
<text x="179.9" y="289">3</text>
<text x="249.1" y="289">4</text>
<text x="318.2" y="289">5</text>
</g>
<g font-size="3.2" fill="#000080">
<text x="187" y="11.9">J2</text>
<text x="368.4" y="11.5">SRD-05VDC-SL-C_SRD-05VDC-SL-C</text>
<text x="368.4" y="8.3">K1</text>
<text x="392.8" y="9.7">AK ARK3 5MM</text>
<text x="392.8" y="6.7">PRZEKAZNIK1</text>
<text x="187" y="15">Header-Male-2.54_2x3</text>
<text x="223.7" y="16.8">10K</text>
<text x="223.7" y="13.7">R7</text>
<text x="223.7" y="23.8">10K</text>
<text x="223.7" y="20.8">R8</text>
<text x="307.9" y="27.7">IC1</text>
<text x="355.6" y="27.5">1N4004</text>
<text x="355.6" y="24.3">D1</text>
<text x="223.7" y="30.9">10K</text>
<text x="307.9" y="30.9">L293D</text>
<text x="368.4" y="34.4">SRD-05VDC-SL-C_SRD-05VDC-SL-C</text>
<text x="368.4" y="31.2">K2</text>
<text x="392.8" y="34.4">AK ARK3 5MM</text>
<text x="392.8" y="31.4">PRZEKAZNIK2</text>
<text x="82.6" y="41.5">Pro Micro - 5V</text>
<text x="82.6" y="38.3">P1</text>
<text x="155.9" y="40.2">R5</text>
<text x="227.1" y="41.3">PCF8574N</text>
<text x="227.1" y="38.2">U2</text>
<text x="11.2" y="45.5">GP1</text>
<text x="119.2" y="45.4">D9</text>
<text x="126.3" y="45.4">D10</text>
<text x="145.3" y="46.8">10K</text>
<text x="145.3" y="43.8">R6</text>
<text x="155.9" y="43.3">10K</text>
<text x="355.6" y="47.2">D2</text>
<text x="11.2" y="48.5">Goldpin 2</text>
<text x="32.5" y="52.6">R2</text>
<text x="119.2" y="48.6">1N4004</text>
<text x="126.3" y="48.6">1N4004</text>
<text x="146.1" y="53.8">WEMOS D1 MINI_ EIGEN COPY</text>
<text x="146.1" y="50.8">U1</text>
<text x="355.6" y="50.4">1N4004</text>
<text x="32.5" y="55.6">10K</text>
<text x="203.6" y="59.3">U6</text>
<text x="368.4" y="57.4">SRD-05VDC-SL-C_SRD-05VDC-SL-C</text>
<text x="368.4" y="54.1">K3</text>
<text x="392.8" y="57.4">AK ARK3 5MM</text>
<text x="392.8" y="54.3">PRZEKAZNIK3</text>
<text x="203.6" y="62.3">KF301-5.0-2P</text>
<text x="14.9" y="69.7">KF301-5.0-2P</text>
<text x="14.9" y="66.7">PWM10,9</text>
<text x="355.6" y="70.1">D3</text>
<text x="355.6" y="73.4">1N4004</text>
<text x="368.4" y="77.1">K4</text>
<text x="392.8" y="77.2">PRZEKAZNIK4</text>
<text x="179.6" y="82.1">10K</text>
<text x="179.6" y="79">R4</text>
<text x="368.4" y="80.3">SRD-05VDC-SL-C_SRD-05VDC-SL-C</text>
<text x="392.8" y="80.3">AK ARK3 5MM</text>
<text x="14.9" y="84.3">PWM6,5</text>
<text x="14.9" y="87.3">KF301-5.0-2P</text>
<text x="176" y="89.1">10K</text>
<text x="176.1" y="86">R3</text>
<text x="227.1" y="94.7">U3</text>
<text x="355.6" y="93.1">D4</text>
<text x="14.9" y="102">PIN8,7</text>
<text x="227.1" y="97.7">PCF8574N</text>
<text x="355.6" y="96.3">1N4004</text>
<text x="368.4" y="100">K5</text>
<text x="392.8" y="100.1">PRZEKAZNIK5</text>
<text x="14.9" y="105">KF301-5.0-2P</text>
<text x="192.3" y="105.3">J1</text>
<text x="368.4" y="103.2">SRD-05VDC-SL-C_SRD-05VDC-SL-C</text>
<text x="392.8" y="103.2">AK ARK3 5MM</text>
<text x="192.3" y="108.5">Header-Male-2.54_2x3</text>
<text x="307.9" y="113.8">L293D</text>
<text x="307.9" y="110.6">IC2</text>
<text x="355.6" y="119.2">1N4004</text>
<text x="355.6" y="116">D5</text>
<text x="368.4" y="122.9">K6</text>
<text x="392.8" y="123.1">PRZEKAZNIK6</text>
<text x="88.9" y="129.7">Header-Male-2.54_2x3</text>
<text x="88.9" y="126.7">J3</text>
<text x="368.4" y="126.2">SRD-05VDC-SL-C_SRD-05VDC-SL-C</text>
<text x="392.8" y="126.2">AK ARK3 5MM</text>
<text x="355.6" y="142.1">1N4004</text>
<text x="355.6" y="138.9">D6</text>
<text x="201.8" y="147.7">R10</text>
<text x="210.6" y="147.7">R11</text>
<text x="219.4" y="147.7">R12</text>
<text x="368.4" y="149.1">SRD-05VDC-SL-C_SRD-05VDC-SL-C</text>
<text x="368.4" y="145.9">K7</text>
<text x="392.8" y="149.1">AK ARK3 5MM</text>
<text x="392.8" y="146">PRZEKAZNIK7</text>
<text x="166.5" y="155.8">LCD</text>
<text x="166.5" y="152.8">LCD</text>
<text x="201.8" y="150.9">10K</text>
<text x="210.6" y="150.9">10K</text>
<text x="219.4" y="150.9">10K</text>
<text x="79" y="161.9">U4</text>
<text x="355.6" y="161.9">D7</text>
<text x="79" y="165">L7805CV-DG</text>
<text x="355.6" y="165.1">1N4004</text>
<text x="368.4" y="172">SRD-05VDC-SL-C_SRD-05VDC-SL-C</text>
<text x="368.4" y="168.8">K8</text>
<text x="392.8" y="172">AK ARK3 5MM</text>
<text x="392.8" y="168.9">PRZEKAZNIK8</text>
<text x="51.2" y="179.1">100nF</text>
<text x="51.2" y="176">C3</text>
<text x="127.7" y="177.5">RTS</text>
<text x="14.1" y="184.4">KF301-5.0-2P</text>
<text x="14.1" y="181.3">U5</text>
<text x="127.7" y="180.5">4 goldpin</text>
<text x="355.6" y="184.8">D8</text>
<text x="68.8" y="190.2">C4</text>
<text x="355.6" y="188">1N4004</text>
<text x="68.8" y="193.2">100nF</text>
<text x="390.8" y="203.5">KF301-5.0-2P</text>
<text x="390.8" y="200.5">EKSPANDER1</text>
<text x="70.2" y="209.5">R1</text>
<text x="210.6" y="207.4">SDCARD</text>
<text x="70.2" y="212.6">10K</text>
<text x="210.6" y="210.5">6 goldpin</text>
<text x="390.8" y="214.6">EKSPANDER2</text>
<text x="390.8" y="217.7">KF301-5.0-2P</text>
<text x="40.5" y="231.6">Switch-6x6x10</text>
<text x="40.5" y="228.4">D6SWITCH</text>
<text x="72.3" y="231.6">Switch-6x6x10</text>
<text x="72.3" y="228.4">D0SWITCH</text>
<text x="107.6" y="231.6">Switch-6x6x10</text>
<text x="107.6" y="228.4">D4SWITCH</text>
<text x="390.8" y="231.8">KF301-5.0-2P</text>
<text x="390.8" y="228.7">EKSPANDER3</text>
<text x="390.8" y="244.1">KF301-5.0-2P</text>
<text x="390.8" y="241.1">EKSPANDER4</text>
<text x="39.8" y="267.6">ZAS</text>
<text x="87.4" y="267.6">ZAS2</text>
<text x="39.8" y="270.6">KF301-5.0-2P</text>
<text x="87.4" y="270.6">KF301-5.0-2P</text>
<text x="189.4" y="281.1">KF301-5.0-2P</text>
<text x="189.4" y="278.1">ANALOG23</text>
<text x="226.5" y="281.1">KF301-5.0-2P</text>
<text x="226.5" y="278.1">ANALOG01</text>
</g>
<g font-size="3.2">
<text x="387.8" y="14">3</text>
<text x="387.8" y="21">2</text>
<text x="388.2" y="28.1">1</text>
<text x="387.8" y="38.7">3</text>
<text x="387.8" y="45.7">2</text>
<text x="388.2" y="52.8">1</text>
<text x="387.8" y="61.6">3</text>
<text x="387.8" y="68.7">2</text>
<text x="242" y="77.5">8</text>
<text x="388.2" y="75.7">1</text>
<text x="231.5" y="78.9">GND</text>
<text x="387.8" y="84.5">3</text>
<text x="387.8" y="91.6">2</text>
<text x="388.2" y="98.6">1</text>
<text x="387.8" y="107.5">3</text>
<text x="387.8" y="114.5">2</text>
<text x="388.2" y="121.6">1</text>
<text x="387.8" y="130.4">3</text>
<text x="231.5" y="135.3">GND</text>
<text x="242" y="133.9">8</text>
<text x="387.8" y="137.4">2</text>
<text x="388.2" y="144.5">1</text>
<text x="387.8" y="153.3">3</text>
<text x="387.8" y="160.4">2</text>
<text x="388.2" y="167.4">1</text>
<text x="387.8" y="176.2">3</text>
<text x="387.8" y="183.3">2</text>
<text x="388.2" y="190.4">1</text>
</g>
<g font-size="3.2" fill="#00f">
<text x="183.4" y="20.7">1</text>
<text x="192" y="20.7">2</text>
<text x="183.4" y="24.2">3</text>
<text x="183.4" y="27.7">5</text>
<text x="192" y="24.2">4</text>
<text x="192" y="27.7">6</text>
<text x="212.6" y="45.7">14</text>
<text x="219.8" y="47.1">SCL</text>
<text x="234.9" y="47.1">P0</text>
<text x="242" y="45.7">4</text>
<text x="55.9" y="52.8">12</text>
<text x="109.2" y="52.7">13</text>
<text x="212.6" y="49.2">15</text>
<text x="219.8" y="50.7">SDA</text>
<text x="234.9" y="50.7">P1</text>
<text x="242" y="49.2">5</text>
<text x="242" y="52.8">6</text>
<text x="55.9" y="59.8">10</text>
<text x="55.9" y="56.3">11</text>
<text x="62.4" y="57.7">RXI</text>
<text x="62.4" y="54.2">TXO</text>
<text x="99.2" y="54.2">RAW</text>
<text x="99.4" y="57.7">GND</text>
<text x="109.2" y="56.3">14</text>
<text x="109.2" y="59.8">15</text>
<text x="132" y="58.1">9</text>
<text x="136.5" y="59.5">RST</text>
<text x="155.7" y="59.5">TX</text>
<text x="162.3" y="58.1">7</text>
<text x="195.4" y="56.5" transform="rotate(-90 195.4 56.5)">2</text>
<text x="197.2" y="60" transform="rotate(-90 197.2 60)">2</text>
<text x="199" y="56.5" transform="rotate(-90 199 56.5)">1</text>
<text x="200.7" y="60" transform="rotate(-90 200.7 60)">1</text>
<text x="214.6" y="56.3">1</text>
<text x="214.6" y="59.8">2</text>
<text x="219.8" y="57.7">A0</text>
<text x="234.9" y="54.2">P2</text>
<text x="234.9" y="57.7">P3</text>
<text x="242" y="56.3">7</text>
<text x="242" y="59.8">9</text>
<text x="58" y="63.4">9</text>
<text x="62.4" y="64.8">GND</text>
<text x="62.4" y="61.2">GND</text>
<text x="100.1" y="64.7">VCC</text>
<text x="100.4" y="61.2">RST</text>
<text x="109.2" y="63.3">16</text>
<text x="130" y="61.6">10</text>
<text x="130" y="65.1">11</text>
<text x="136.5" y="63">A0</text>
<text x="155.4" y="63">RX</text>
<text x="162.3" y="61.6">8</text>
<text x="162.3" y="65.1">6</text>
<text x="214.6" y="63.4">3</text>
<text x="219.8" y="61.2">A1</text>
<text x="219.8" y="64.8">A2</text>
<text x="234.9" y="61.2">P4</text>
<text x="234.9" y="64.8">P5</text>
<text x="242" y="63.4">10</text>
<text x="58" y="70.4">7</text>
<text x="58" y="66.9">8</text>
<text x="62.4" y="71.8">D3</text>
<text x="62.4" y="68.3">D2</text>
<text x="102.5" y="68.3">A3</text>
<text x="102.5" y="71.8">A2</text>
<text x="109.2" y="66.9">17</text>
<text x="109.2" y="70.4">18</text>
<text x="130" y="68.7">12</text>
<text x="136.5" y="66.5">D0</text>
<text x="136.5" y="70.1">D5</text>
<text x="147.1" y="70.1">D2/SDA</text>
<text x="147.8" y="66.5">D1/SCL</text>
<text x="162.3" y="68.7">5</text>
<text x="212.6" y="70.4">13</text>
<text x="219.8" y="71.8">INT</text>
<text x="234.9" y="68.3">P6</text>
<text x="234.9" y="71.8">P7</text>
<text x="242" y="66.9">11</text>
<text x="242" y="70.4">12</text>
<text x="16.1" y="75.7">2</text>
<text x="19.6" y="77.5">1</text>
<text x="19.6" y="73.9">2</text>
<text x="57.8" y="77.5">5</text>
<text x="58.1" y="73.9">6</text>
<text x="62.5" y="75.3">D4</text>
<text x="102.7" y="75.4">A1</text>
<text x="109.4" y="73.9">19</text>
<text x="109.4" y="77.5">20</text>
<text x="130" y="72.2">13</text>
<text x="130" y="75.7">14</text>
<text x="136.5" y="73.6">D6</text>
<text x="136.5" y="77.1">D7</text>
<text x="155.3" y="73.6">D3</text>
<text x="155.3" y="77.1">D4</text>
<text x="162.3" y="72.2">4</text>
<text x="162.3" y="75.7">3</text>
<text x="16.1" y="79.2">1</text>
<text x="57.8" y="81">4</text>
<text x="62.3" y="82.4">D6</text>
<text x="62.3" y="78.9">D5</text>
<text x="100.4" y="82.4">D15</text>
<text x="102.7" y="78.9">A0</text>
<text x="109.4" y="81">21</text>
<text x="130" y="82.8">16</text>
<text x="130" y="79.2">15</text>
<text x="136.5" y="80.6">D8</text>
<text x="152.5" y="80.6">GND</text>
<text x="162.3" y="82.8">1</text>
<text x="162.3" y="79.2">2</text>
<text x="57.8" y="88">2</text>
<text x="57.8" y="84.5">3</text>
<text x="62.3" y="89.4">D8</text>
<text x="62.3" y="85.9">D7</text>
<text x="100.4" y="85.9">D14</text>
<text x="100.4" y="89.5">D16</text>
<text x="109.4" y="84.5">22</text>
<text x="109.4" y="88.1">23</text>
<text x="136.5" y="84.2">3V3</text>
<text x="155.6" y="84.2">5V</text>
<text x="16.1" y="93.3">2</text>
<text x="19.6" y="95.1">1</text>
<text x="19.6" y="91.6">2</text>
<text x="57.8" y="91.6">1</text>
<text x="62.3" y="93">D9</text>
<text x="100.4" y="93">D10</text>
<text x="109.4" y="91.6">24</text>
<text x="16.1" y="96.9">1</text>
<text x="212.6" y="102.2">14</text>
<text x="212.6" y="105.7">15</text>
<text x="219.8" y="103.6">SCL</text>
<text x="219.8" y="107.1">SDA</text>
<text x="234.9" y="103.6">P0</text>
<text x="234.9" y="107.1">P1</text>
<text x="242" y="102.2">4</text>
<text x="242" y="105.7">5</text>
<text x="16.1" y="111">2</text>
<text x="19.6" y="112.7">1</text>
<text x="19.6" y="109.2">2</text>
<text x="214.6" y="112.7">1</text>
<text x="234.9" y="110.6">P2</text>
<text x="242" y="109.2">6</text>
<text x="242" y="112.7">7</text>
<text x="16.1" y="114.5">1</text>
<text x="188.7" y="114.2">1</text>
<text x="188.7" y="117.7">3</text>
<text x="197.3" y="114.2">2</text>
<text x="197.3" y="117.7">4</text>
<text x="214.6" y="116.3">2</text>
<text x="214.6" y="119.8">3</text>
<text x="219.8" y="114.2">A0</text>
<text x="219.8" y="117.7">A1</text>
<text x="234.9" y="114.2">P3</text>
<text x="234.9" y="117.7">P4</text>
<text x="242" y="116.3">9</text>
<text x="242" y="119.8">10</text>
<text x="78.7" y="122.2" transform="rotate(-90 78.7 122.2)">5</text>
<text x="82.2" y="122.2" transform="rotate(-90 82.2 122.2)">3</text>
<text x="85.7" y="122.2" transform="rotate(-90 85.7 122.2)">1</text>
<text x="188.7" y="121.2">5</text>
<text x="197.3" y="121.2">6</text>
<text x="219.8" y="121.2">A2</text>
<text x="234.9" y="121.2">P5</text>
<text x="234.9" y="124.7">P6</text>
<text x="242" y="123.3">11</text>
<text x="78.7" y="130.7" transform="rotate(-90 78.7 130.7)">6</text>
<text x="82.2" y="130.7" transform="rotate(-90 82.2 130.7)">4</text>
<text x="85.7" y="130.7" transform="rotate(-90 85.7 130.7)">2</text>
<text x="212.6" y="126.9">13</text>
<text x="219.8" y="128.3">INT</text>
<text x="234.9" y="128.3">P7</text>
<text x="242" y="126.9">12</text>
<text x="140.8" y="150.1" transform="rotate(-90 140.8 150.1)">4</text>
<text x="142.2" y="154.6" transform="rotate(-90 142.2 154.6)">4</text>
<text x="147.8" y="150.1" transform="rotate(-90 147.8 150.1)">3</text>
<text x="149.2" y="154.6" transform="rotate(-90 149.2 154.6)">3</text>
<text x="154.9" y="150.1" transform="rotate(-90 154.9 150.1)">2</text>
<text x="156.3" y="154.6" transform="rotate(-90 156.3 154.6)">2</text>
<text x="161.9" y="150.1" transform="rotate(-90 161.9 150.1)">1</text>
<text x="163.3" y="154.6" transform="rotate(-90 163.3 154.6)">1</text>
<text x="70.3" y="169.2">1</text>
<text x="74.8" y="170.6">Input</text>
<text x="75.8" y="177.7">Ground</text>
<text x="90" y="176.2">2</text>
<text x="102" y="174.8" transform="rotate(-90 102 174.8)">4</text>
<text x="103.4" y="179.3" transform="rotate(-90 103.4 179.3)">4</text>
<text x="109" y="174.8" transform="rotate(-90 109 174.8)">3</text>
<text x="110.4" y="179.3" transform="rotate(-90 110.4 179.3)">3</text>
<text x="116.1" y="174.8" transform="rotate(-90 116.1 174.8)">2</text>
<text x="117.5" y="179.3" transform="rotate(-90 117.5 179.3)">2</text>
<text x="123.1" y="174.8" transform="rotate(-90 123.1 174.8)">1</text>
<text x="124.5" y="179.3" transform="rotate(-90 124.5 179.3)">1</text>
<text x="70.3" y="183.3">3</text>
<text x="74.8" y="184.7">Output</text>
<text x="14.3" y="190.4">2</text>
<text x="17.8" y="188.6">2</text>
<text x="14.3" y="193.9">1</text>
<text x="17.8" y="192.1">1</text>
<text x="188.4" y="204.8" transform="rotate(-90 188.4 204.8)">1</text>
<text x="189.8" y="209.3" transform="rotate(-90 189.8 209.3)">1</text>
<text x="191.9" y="204.8" transform="rotate(-90 191.9 204.8)">2</text>
<text x="193.3" y="209.3" transform="rotate(-90 193.3 209.3)">2</text>
<text x="195.4" y="204.8" transform="rotate(-90 195.4 204.8)">3</text>
<text x="196.8" y="209.3" transform="rotate(-90 196.8 209.3)">3</text>
<text x="199" y="204.8" transform="rotate(-90 199 204.8)">4</text>
<text x="200.4" y="209.3" transform="rotate(-90 200.4 209.3)">4</text>
<text x="202.5" y="204.8" transform="rotate(-90 202.5 204.8)">5</text>
<text x="203.9" y="209.3" transform="rotate(-90 203.9 209.3)">5</text>
<text x="206" y="204.8" transform="rotate(-90 206 204.8)">6</text>
<text x="207.4" y="209.3" transform="rotate(-90 207.4 209.3)">6</text>
<text x="389.4" y="208">1</text>
<text x="392.9" y="209.8">1</text>
<text x="389.4" y="211.5">2</text>
<text x="392.9" y="213.3">2</text>
<text x="389.4" y="222.1">1</text>
<text x="389.4" y="225.6">2</text>
<text x="392.9" y="223.9">1</text>
<text x="392.9" y="227.4">2</text>
<text x="35" y="236.2">1</text>
<text x="35" y="239.7">2</text>
<text x="51.2" y="236.2">3</text>
<text x="51.2" y="239.7">4</text>
<text x="66.8" y="236.2">1</text>
<text x="66.8" y="239.7">2</text>
<text x="82.9" y="236.2">3</text>
<text x="82.9" y="239.7">4</text>
<text x="102.1" y="236.2">1</text>
<text x="102.1" y="239.7">2</text>
<text x="118.2" y="236.2">3</text>
<text x="118.2" y="239.7">4</text>
<text x="389.4" y="236.2">1</text>
<text x="389.4" y="239.7">2</text>
<text x="392.9" y="238">1</text>
<text x="392.9" y="241.5">2</text>
<text x="389.4" y="248.6">1</text>
<text x="392.9" y="250.3">1</text>
<text x="389.4" y="252.1">2</text>
<text x="392.9" y="253.9">2</text>
<text x="38.4" y="275">1</text>
<text x="86" y="275">1</text>
<text x="181.3" y="275.2" transform="rotate(-90 181.3 275.2)">2</text>
<text x="184.9" y="275.2" transform="rotate(-90 184.9 275.2)">1</text>
<text x="218.4" y="275.2" transform="rotate(-90 218.4 275.2)">2</text>
<text x="221.9" y="275.2" transform="rotate(-90 221.9 275.2)">1</text>
<text x="38.4" y="278.6">2</text>
<text x="41.9" y="276.8">1</text>
<text x="41.9" y="280.3">2</text>
<text x="86" y="278.6">2</text>
<text x="89.5" y="276.8">1</text>
<text x="89.5" y="280.3">2</text>
<text x="183.1" y="278.7" transform="rotate(-90 183.1 278.7)">2</text>
<text x="186.6" y="278.7" transform="rotate(-90 186.6 278.7)">1</text>
<text x="220.1" y="278.7" transform="rotate(-90 220.1 278.7)">2</text>
<text x="223.7" y="278.7" transform="rotate(-90 223.7 278.7)">1</text>
</g>
<g font-size="3.2" fill="#f00">
<text x="212.6" y="77.5">16</text>
<text x="219.8" y="78.9">VCC</text>
<text x="212.6" y="133.9">16</text>
<text x="219.8" y="135.3">VCC</text>
</g>
<g font-size="2.5" fill="#00f">
<text x="14.1" y="52.8">1</text>
<text x="14.1" y="58.1">2</text>
</g>
<g font-size="2.1" fill="#a54b4b">
<text x="290.6" y="34.8">1</text>
<text x="328.7" y="34.8">16</text>
<text x="290.6" y="41.9">2</text>
<text x="299.6" y="36.5">1-2EN</text>
<text x="315.3" y="36.5">VCC1</text>
<text x="328.7" y="41.9">15</text>
<text x="299.6" y="43.6">1A</text>
<text x="318.3" y="43.6">4A</text>
<text x="290.6" y="48.9">3</text>
<text x="299.6" y="50.6">1Y</text>
<text x="318.4" y="50.6">4Y</text>
<text x="328.7" y="48.9">14</text>
<text x="290.6" y="56">4</text>
<text x="299.6" y="57.7">GND1</text>
<text x="314.9" y="57.7">GND3</text>
<text x="328.7" y="56">13</text>
<text x="290.6" y="63">5</text>
<text x="299.6" y="64.8">GND2</text>
<text x="314.9" y="64.8">GND4</text>
<text x="328.7" y="63">12</text>
<text x="290.6" y="70.1">6</text>
<text x="299.6" y="71.8">2Y</text>
<text x="318.4" y="71.8">3Y</text>
<text x="328.7" y="70.1">11</text>
<text x="290.6" y="77.1">7</text>
<text x="328.7" y="77.1">10</text>
<text x="299.6" y="78.9">2A</text>
<text x="318.3" y="78.9">3A</text>
<text x="290.6" y="84.2">8</text>
<text x="299.6" y="85.9">VCC2</text>
<text x="314.5" y="85.9">3-4EN</text>
<text x="328.7" y="84.2">9</text>
<text x="290.6" y="117.7">1</text>
<text x="299.6" y="119.4">1-2EN</text>
<text x="315.3" y="119.4">VCC1</text>
<text x="328.7" y="117.7">16</text>
<text x="290.6" y="124.8">2</text>
<text x="328.7" y="124.8">15</text>
<text x="290.6" y="131.8">3</text>
<text x="299.6" y="126.5">1A</text>
<text x="318.3" y="126.5">4A</text>
<text x="328.7" y="131.8">14</text>
<text x="299.6" y="133.5">1Y</text>
<text x="318.4" y="133.5">4Y</text>
<text x="290.6" y="138.9">4</text>
<text x="299.6" y="140.6">GND1</text>
<text x="314.9" y="140.6">GND3</text>
<text x="328.7" y="138.9">13</text>
<text x="290.6" y="145.9">5</text>
<text x="299.6" y="147.7">GND2</text>
<text x="314.9" y="147.7">GND4</text>
<text x="328.7" y="145.9">12</text>
<text x="290.6" y="153">6</text>
<text x="299.6" y="154.7">2Y</text>
<text x="318.4" y="154.7">3Y</text>
<text x="328.7" y="153">11</text>
<text x="290.6" y="160">7</text>
<text x="299.6" y="161.8">2A</text>
<text x="318.3" y="161.8">3A</text>
<text x="328.7" y="160">10</text>
<text x="290.6" y="167.1">8</text>
<text x="328.7" y="167.1">9</text>
<text x="299.6" y="168.8">VCC2</text>
<text x="314.5" y="168.8">3-4EN</text>
</g>
</svg>
